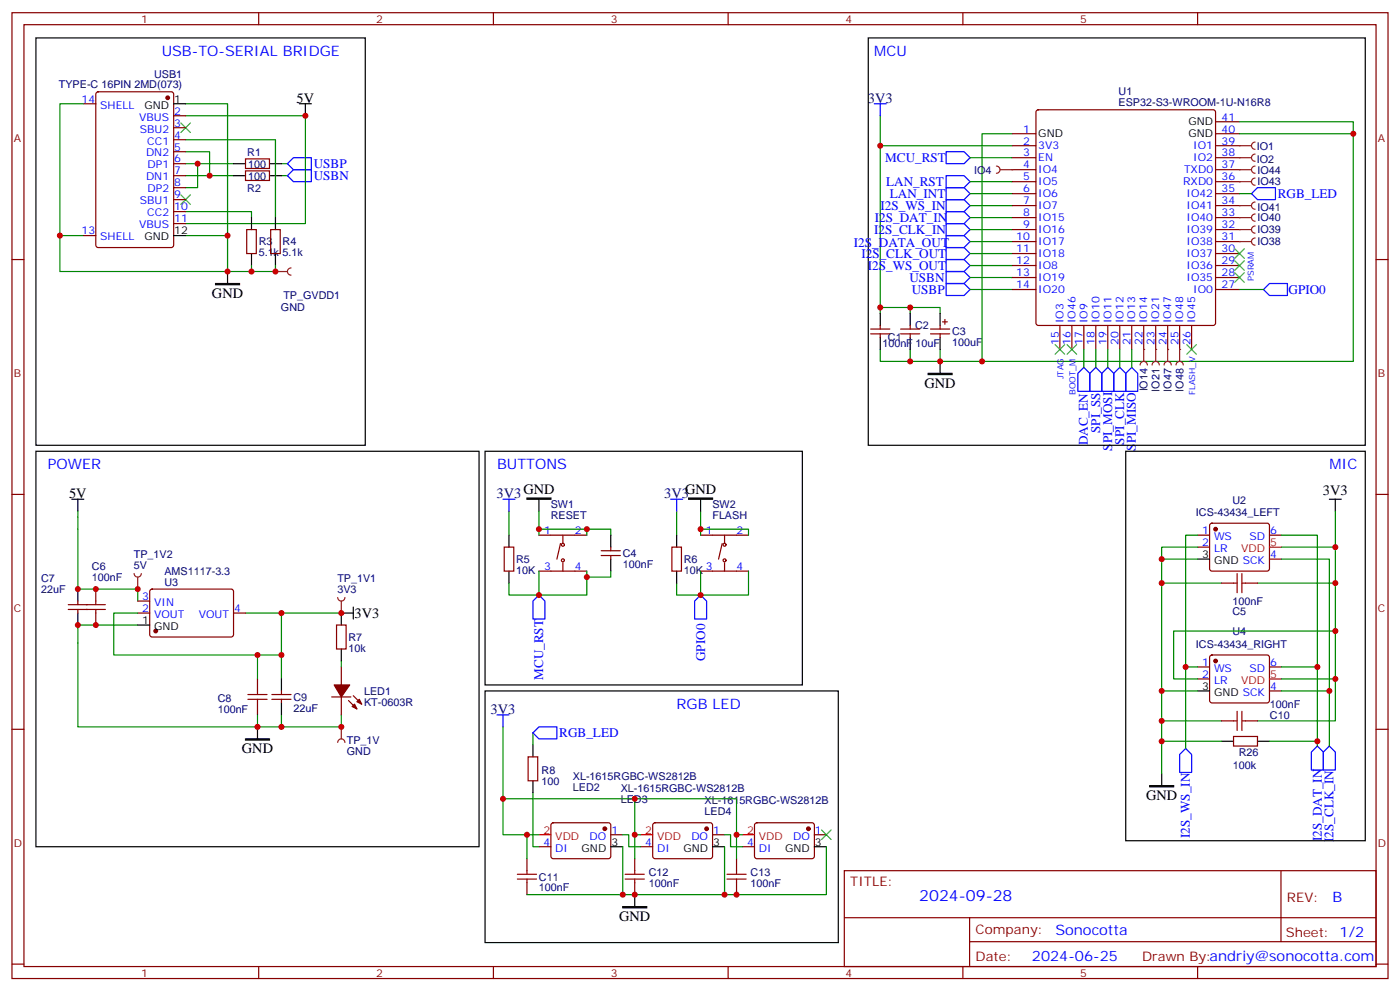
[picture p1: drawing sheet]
<svg xmlns="http://www.w3.org/2000/svg" width="412mm" height="292mm" viewBox="0 0 412 292" stroke-linecap="round" stroke-linejoin="round" font-family="sans-serif">
<g fill="none" stroke="#870000" stroke-width=".35">
<path d="M3.5 3.7h405.4v284.4h-405.4zM7.1 7.3h398.2v277.3h-398.2zM76.2 3.7v3.6M145.3 3.7v3.6M214.5 3.7v3.6M283.6 3.7v3.6M352.8 3.7v3.6M3.5 76.4h3.6M405.3 76.4h3.6M256.5 96.9h5.6M256.5 98.3h5.6M259.3 95.8v1.1"/>
<path d="M259.3 98.3v1M265.3 96.9h5.6M265.3 98.3h5.6M268.1 95.8v1.1M268.1 98.3v1M274.1 96.9h5.7M274.1 98.3h5.7M276.9 95.8v1.1M276.9 98.3v1M277.6 94.8h1.4M278.3 94.1v1.4M3.5 145.6h3.6"/>
<path d="M405.3 145.6h3.6M3.5 214.7h3.6M405.3 214.7h3.6M248.7 256.3h156.6v28.3h-156.6zM377.3 256.4v20.8M248.7 270.2h156.5M285.6 277.2h119.6M285.6 270.2v14.1M3.5 283.8h3.6M76.2 284.6v3.5M145.3 284.6v3.5M214.5 284.6v3.5"/>
<path d="M283.6 284.6v3.5M352.8 284.6v3.5M405.3 283.8h3.6"/>
</g>
<path d="M259.3 34.1v58.2M259.3 90.5h8.8v1.8M268.1 90.5h8.8v1.8M259.3 102.9v3.5h8.8M268.1 102.9v3.5h8.8v-3.5M22.9 152.3v21.1M72.3 180.5h28.2M82.9 180.5v19.4M100.5 194.6v1.8M100.5 210.5v3.5h-17.6" fill="none" stroke="#008700" stroke-width=".35"/>
<path d="M273.4 109.9h7.1v.4h-7.1z" fill="#000" stroke="#000" stroke-width=".35"/>
<path d="M259.3 92.3v3.5M259.3 99.3v3.6M268.1 92.3v3.5M268.1 99.3v3.6M276.9 92.3v3.5M276.9 99.3v3.6M276.9 106.4v3.5" fill="none" stroke="#000" stroke-width=".35"/>
<path d="M257.5 30.6h3.6M259.3 30.6v3.5" fill="none" stroke="#00f" stroke-width=".35"/>
<path d="M99.5 218.6a1.06 1.06 0 0 1 1-1.1 1.06 1.06 0 0 1 1.1 1.1M100.5 214v3.5" fill="none" stroke="#8c2424" stroke-width=".35"/>
<circle cx="100.5" cy="214" r=".18" fill="#8c2424"/>
<g fill="#870000" stroke="#870000" stroke-width=".35">
<path d="M103.7 208l.7-.7 .7 1.4z"/>
<path d="M105.8 205.9l.7 1.4-1.4-.7z"/>
<path d="M98.4 201.6h4.6l-2.5 3.6z"/>
</g>
<g fill="none" stroke="#870000" stroke-width=".35">
<path d="M20.1 179.4h5.7M20.1 178h5.7M22.9 177v1M22.9 179.4v1.1M99.1 184h2.9v7.1h-2.9zM100.5 196.4v5.2M80.1 205.9h5.6M80.1 204.5h5.6M82.9 203.4v1.1M82.9 205.9v1M97.7 205.2h5.7M100.5 205.2v5.3"/>
<path d="M102.7 206.2l2.4 2.5M104.1 204.8l2.4 2.5"/>
</g>
<path d="M10.6 132.9h130.5v116.4h-130.5zM22.9 173.4v3.6M104.1 178.7v3.5M22.9 180.5v3.5M82.9 199.9v3.5M100.5 191.1v3.5M104.1 180.5h-3.6v3.5M75.8 214v3.5M82.9 206.9v3.6" fill="none" stroke="#000" stroke-width=".35"/>
<path d="M22.9 150.5v1.8M22.9 173.4h17.7v3.6M40.6 184h-17.7v30h60v-3.5" fill="none" stroke="#008700" stroke-width=".35"/>
<path d="M72.3 217.5h7.1v.4h-7.1z" fill="#000" stroke="#000" stroke-width=".35"/>
<path d="M99.5 175.9a1.06 1.06 0 0 0 1 1.1 1.06 1.06 0 0 0 1.1-1.1M100.5 177v3.5" fill="none" stroke="#8c2424" stroke-width=".35"/>
<circle cx="100.5" cy="180.5" r=".18" fill="#8c2424"/>
<g fill="none" stroke="#870000" stroke-width=".35">
<path d="M298.1 39.4h7.1M305.4 32.5l.5-.2h51.5l.5 .2 .2 .5v62.1l-.3 .5-.4 .2h-51.5l-.5-.2-.2-.5v-62.1zM358.1 35.8h7M358.1 39.4h7M298.1 57h7.1M298.1 53.5h7.1M298.1 50h7.1M298.1 46.4h7.1M298.1 42.9h7.1M358.1 57h7M358.1 53.5h7M358.1 50h7"/>
<path d="M358.1 46.4h7M358.1 42.9h7M298.1 78.2h7.1M298.1 74.6h7.1M298.1 71.1h7.1M298.1 67.6h7.1M298.1 64.1h7.1M298.1 60.5h7.1M358.1 78.2h7M358.1 74.6h7M358.1 71.1h7M358.1 67.6h7"/>
<path d="M358.1 64.1h7M358.1 60.5h7M298.1 85.2h7.1M298.1 81.7h7.1M312.2 95.8v7.1M315.7 95.8v7.1M319.3 95.8v7.1M322.8 95.8v7.1M326.3 95.8v7.1M329.8 95.8v7.1M333.4 95.8v7.1M336.9 95.8v7.1"/>
<path d="M340.4 95.8v7.1M344 95.8v7.1M347.5 95.8v7.1M351 95.8v7.1M358.1 85.2h7M358.1 81.7h7"/>
</g>
<path d="M278.7 44.7h5.3l1.8 1.7-1.8 1.8h-5.3zM278.7 55.2h5.3l1.8 1.8-1.8 1.8h-5.3zM278.7 51.7h5.3l1.8 1.8-1.8 1.7h-5.3zM368.7 57l1.7-1.8h5.3v3.6h-5.3zM278.7 79.9h5.3l1.8 1.8-1.8 1.8h-5.3zM278.7 83.5h5.3l1.8 1.7-1.8 1.8h-5.3zM372.2 85.2l1.7-1.7h5.3v3.5h-5.3zM322.8 108.2l1.8 1.7v5.3h-3.6v-5.3zM326.3 108.2l1.8 1.7v5.3h-3.5v-5.3zM329.8 108.2l1.8 1.7v5.3h-3.5v-5.3zM333.4 108.2l1.7 1.7v5.3h-3.5v-5.3z" fill="none" stroke="#00f" stroke-width=".35"/>
<path d="M255.8 11.1h146.4v120h-146.4z" fill="none" stroke="#000" stroke-width=".35"/>
<g fill="none" stroke="#008700" stroke-width=".35">
<path d="M298.1 39.4h-8.8v67h-12.4M365.1 35.8h33.5v70.6h-109.3M365.1 39.4h33.5M259.3 42.9h38.8M285.8 46.4h12.3M285.8 57h12.3M285.8 53.5h12.3M285.8 85.2h12.3M285.8 81.7h12.3M365.1 85.2h7.1M322.8 102.9v5.3M326.3 102.9v5.3"/>
<path d="M329.8 102.9v5.3M333.4 102.9v5.3"/>
</g>
<path d="M365.1 42.9h3.6M369.7 41.8a1.06 1.06 0 0 0-1 1.1 1.06 1.06 0 0 0 1 1.1" fill="none" stroke="#8c2424" stroke-width=".35"/>
<circle cx="365.1" cy="42.9" r=".18" fill="#8c2424"/>
<path d="M365.1 46.4h3.6M369.7 45.4a1.06 1.06 0 0 0-1 1 1.06 1.06 0 0 0 1 1.1" fill="none" stroke="#8c2424" stroke-width=".35"/>
<circle cx="365.1" cy="46.4" r=".18" fill="#8c2424"/>
<path d="M293.5 48.9a1.06 1.06 0 0 1 1.1 1.1 1.06 1.06 0 0 1-1.1 1M294.6 50h3.5" fill="none" stroke="#8c2424" stroke-width=".35"/>
<circle cx="298.1" cy="50" r=".18" fill="#8c2424"/>
<path d="M342.9 107.5a1.06 1.06 0 0 1 1.1-1.1 1.06 1.06 0 0 1 1 1.1M344 102.9v3.5" fill="none" stroke="#8c2424" stroke-width=".35"/>
<circle cx="344" cy="102.9" r=".18" fill="#8c2424"/>
<path d="M346.4 107.5a1.06 1.06 0 0 1 1.1-1.1 1.06 1.06 0 0 1 1 1.1M347.5 102.9v3.5" fill="none" stroke="#8c2424" stroke-width=".35"/>
<circle cx="347.5" cy="102.9" r=".18" fill="#8c2424"/>
<path d="M365.1 71.1h3.6M369.7 70.1a1.06 1.06 0 0 0-1 1 1.06 1.06 0 0 0 1 1.1" fill="none" stroke="#8c2424" stroke-width=".35"/>
<circle cx="365.1" cy="71.1" r=".18" fill="#8c2424"/>
<path d="M365.1 50h3.6M369.7 48.9a1.06 1.06 0 0 0-1 1.1 1.06 1.06 0 0 0 1 1" fill="none" stroke="#8c2424" stroke-width=".35"/>
<circle cx="365.1" cy="50" r=".18" fill="#8c2424"/>
<path d="M365.1 53.5h3.6M369.7 52.4a1.06 1.06 0 0 0-1 1.1 1.06 1.06 0 0 0 1 1" fill="none" stroke="#8c2424" stroke-width=".35"/>
<circle cx="365.1" cy="53.5" r=".18" fill="#8c2424"/>
<path d="M365.1 67.6h3.6M369.7 66.5a1.06 1.06 0 0 0-1 1.1 1.06 1.06 0 0 0 1 1.1" fill="none" stroke="#8c2424" stroke-width=".35"/>
<circle cx="365.1" cy="67.6" r=".18" fill="#8c2424"/>
<path d="M365.1 64.1h3.6M369.7 63a1.06 1.06 0 0 0-1 1.1 1.06 1.06 0 0 0 1 1" fill="none" stroke="#8c2424" stroke-width=".35"/>
<circle cx="365.1" cy="64.1" r=".18" fill="#8c2424"/>
<path d="M369.7 59.5a1.06 1.06 0 0 0-1 1 1.06 1.06 0 0 0 1 1.1M365.1 60.5h3.6" fill="none" stroke="#8c2424" stroke-width=".35"/>
<circle cx="365.1" cy="60.5" r=".18" fill="#8c2424"/>
<path d="M54.7 44.7h7v7h7.1M68.8 48.2h-10.6v7h-3.5M82.9 51.7h1.8M82.9 48.2h1.8" fill="none" stroke="#008700" stroke-width=".35"/>
<path d="M68.8 51.7h3.5M68.8 48.2h3.5M79.4 51.7h3.5M79.4 48.2h3.5" fill="none" stroke="#000" stroke-width=".35"/>
<path d="M72.3 50.3h7.1v2.8h-7.1zM72.3 46.8h7.1v2.8h-7.1z" fill="none" stroke="#870000" stroke-width=".35"/>
<path d="M81.1 79.9h3.6M85.7 78.9a1.06 1.06 0 0 0-1 1 1.06 1.06 0 0 0 1 1.1" fill="none" stroke="#8c2424" stroke-width=".35"/>
<circle cx="81.1" cy="79.9" r=".18" fill="#8c2424"/>
<g fill="none" stroke="#008700" stroke-width=".35">
<path d="M24.7 30.6h-7.1v38.8h7.1M54.7 34.1h35.3v31.7h-35.3M54.7 30.6h12.3v38.8M54.7 41.1h26.4v23M54.7 51.7h7M54.7 48.2h3.5M17.6 69.4v10.5h49.4v-10.5h-12.3M54.7 62.3h19.4v1.8M74.1 78.2v1.7h-7.1M81.1 78.2v1.7h-7M149.9 150.5v7.1M158.7 155.8h14.2v1.8"/>
<path d="M158.7 150.5v7.1M172.9 155.8h7v1.8M199.3 150.5v7.1M206.4 155.8h14.1v1.8M206.4 150.5v7.1M352.8 157.6h-3.6v38.8M377.5 157.6h10.6v38.8M393.3 150.5v10.6h-15.8M149.9 171.7v3.5h8.8M158.7 168.1v7.1h14.2v-7.1M179.9 168.1v1.8h-7M199.3 171.7v3.5h7.1"/>
<path d="M206.4 168.1v7.1h14.1v-7.1M342.2 171.7h17.6M352.8 164.6h-10.6v38.8M352.8 161.1h-10.6v3.5M370.4 171.7h22.9M377.5 164.6h14.1v38.8M393.3 161.1v38.8h-15.8M40.6 180.5h-7.1v12.3h49.4M75.8 192.8v7.1M352.8 196.4h-3.6v23.9M377.5 196.4h10.6v23.2M393.3 199.9v12.3h-22.9"/>
<path d="M393.3 185.8h-47.6v14.1h7.1M75.8 210.5v3.5M148.2 214v31.7h10.5M157 215.8v3.5M342.2 212.2h17.6M352.8 203.4h-10.6v24.4M377.5 203.4h14.1v16.2M148.2 235.2h38.8v10.5M157 233.4v15.9h1.7M187 235.2h30v10.5M155.2 245.7v7.1M183.4 245.7h1.8v3.6h3.5"/>
<path d="M183.4 249.3v14.1M188.7 245.7h-1.7v7.1M213.4 245.7h1.8v3.6h3.5M213.4 249.3v14.1M218.7 245.7h-1.7v7.1M243.4 249.3v14.1h-88.2"/>
</g>
<g fill="none" stroke="#00f" stroke-width=".35">
<path d="M84.7 51.7l1.7-1.7h5.3v3.5h-5.3zM84.7 48.2l1.7-1.8h5.3v3.6h-5.3zM148.2 147h3.5M149.9 147v3.5M197.6 147h3.5M199.3 147v3.5M158.7 175.2l1.8 1.8v5.2h-3.5v-5.2zM206.4 175.2l1.7 1.8v5.2h-3.5v-5.2zM146.4 210.5h3.5M148.2 210.5v3.5M158.7 214h5.3v3.5h-5.3l-1.7-1.7zM388.1 219.6l1.7 1.8v5.3h-3.5v-5.3z"/>
<path d="M391.6 219.6l1.7 1.8v5.3h-3.5v-5.3zM349.2 220.3l1.8 1.8v5.3h-3.5v-5.3z"/>
</g>
<g fill="none" stroke="#000" stroke-width=".35">
<path d="M10.6 11.1h97v120h-97zM51.2 30.6h3.5M88.2 30.6h3.5M90 30.6v3.5M51.2 69.4h3.5M67 79.9v3.6M74.1 64.1v3.5M74.1 74.6v3.6M81.1 64.1v3.5M81.1 74.6v3.6M142.9 132.9h93.5v68.7h-93.5zM331.6 132.9h70.6v114.6h-70.6z"/>
<path d="M21.2 147h3.5M22.9 147v3.5M149.9 157.6v3.5M158.7 147v3.5M179.9 157.6v3.5M199.3 157.6v3.5M206.4 147v3.5M391.6 147h3.5M393.3 147v3.5M149.9 168.1v3.6M179.9 164.6v3.5M199.3 168.1v3.6"/>
<path d="M352.8 164.6h3.5M40.6 184h3.5M142.9 203.4h104v74.1h-104zM157 219.3v3.5M352.8 203.4h3.5M157 229.9v3.5M342.2 227.8v3.5M179.9 249.3h3.5M209.9 249.3h3.5M239.9 249.3h3.5M187 263.4v3.5"/>
</g>
<g fill="none" stroke="#870000" stroke-width=".35">
<path d="M24.7 30.6h3.5M28.5 27.2l.4-.2h21.5l.7 .5 .1 44.7-.5 .6-21.8 .1-.6-.5-.1-44.7zM51.2 34.1h3.5M51.2 37.6h3.5M51.2 41.1h3.5M51.2 44.7h3.5M51.2 48.2h3.5M51.2 51.7h3.5M51.2 55.2h3.5M51.2 58.8h3.5M24.7 69.4h3.5M51.2 62.3h3.5"/>
<path d="M51.2 65.8h3.5M72.7 67.6h2.8v7h-2.8zM79.7 67.6h2.8v7h-2.8zM158.7 157.6h14.2M165.8 157.6v2.4M206.4 157.6h14.1M213.4 157.6v2.4M352.8 157.6h3.5M356.5 154.2l.5-.2h16.2l.5 .2 .2 .5v12.7l-.2 .5-.5 .2h-16.2l-.5-.2-.2-.5v-12.7zM373.9 157.6h3.6M28.2 173.4v3.6M40.6 177h3.5"/>
<path d="M44.3 173.6l.5-.2 23.6 .1 .4 .6-.1 13-.6 .4h-23.6l-.4-.7v-12.7zM148.5 161.1h2.8v7h-2.8zM158.7 168.1h14.2M165.1 160l-1.1 4.6M165.8 165.7v2.4M177.1 163.5h5.6M177.1 162.1h5.6M179.9 161.1v1M179.9 163.5v1.1M197.9 161.1h2.8v7h-2.8zM206.4 168.1h14.1M212.7 160l-1 4.6"/>
<path d="M213.4 165.7v2.4M352.8 161.1h3.5M359.8 171.7h3.6M366.9 171.7h3.5M373.9 164.6h3.6M28.2 180.5v3.5M40.6 180.5h3.5M68.8 180.5h3.5M75.8 199.9v3.5M352.8 196.4h3.5M352.8 199.9h3.5M356.5 193l.5-.2h16.2l.5 .2 .2 .5v12.7l-.2 .5-.5 .2h-16.2l-.5-.2-.2-.5v-12.7z"/>
<path d="M373.9 196.4h3.6M75.8 206.9v3.6M359.8 212.2h3.6M366.9 212.2h3.5M373.9 203.4h3.6M155.6 222.8h2.8v7.1h-2.8zM155.2 252.8v3.5M155.2 259.9v3.5M158.7 249.3h3.6M162.5 242.4l.5-.2 16.5 .1 .4 .6v9.5l-.7 .4-16.5-.1-.4-.6v-9.2zM179.9 245.7h3.5M187 252.8v3.5"/>
<path d="M187 259.9v3.5M188.7 249.3h3.6M192.5 242.4l.5-.2 16.5 .1 .4 .6-.1 9.5-.6 .4-16.5-.1-.4-.6v-9.2zM209.9 245.7h3.5M217 252.8v3.5M217 259.9v3.5M218.7 249.3h3.5M222.5 242.4l.5-.2 16.5 .1 .4 .6-.1 9.5-.6 .4-16.5-.1-.5-.6v-9.2zM239.9 245.7h3.5"/>
<circle cx="165.8" cy="160.4" r=".44"/>
<circle cx="165.8" cy="165" r=".44"/>
<circle cx="213.4" cy="160.4" r=".44"/>
<circle cx="213.4" cy="165" r=".44"/>
</g>
<path d="M63.5 83.5h7.1v.3h-7.1zM155.2 146.6h7.1v.4h-7.1zM202.8 146.6h7.1v.4h-7.1zM338.7 231.3h7v.3h-7zM183.4 266.9h7.1v.4h-7.1z" fill="#000" stroke="#000" stroke-width=".35"/>
<path d="M53.3 36.2l2.8 2.8M56.1 36.2l-2.8 2.8M53.3 57.4l2.8 2.8M56.1 57.4l-2.8 2.8M242 244.3l2.8 2.9M244.8 244.3l-2.8 2.9" fill="none" stroke="#3c3" stroke-width=".35"/>
<g fill="#870000" stroke="#870000" stroke-width=".35">
<circle cx="49.4" cy="28.8" r=".53"/>
<circle cx="358.1" cy="155.8" r=".53"/>
<circle cx="358.1" cy="194.6" r=".53"/>
<circle cx="178.2" cy="244" r=".53"/>
<circle cx="238.1" cy="244" r=".53"/>
<circle cx="45.9" cy="185.8" r=".53"/>
<circle cx="208.1" cy="244" r=".53"/>
</g>
<path d="M373.9 161.1h3.6M373.9 199.9h3.6M158.7 245.7h3.6M188.7 245.7h3.6M218.7 245.7h3.5" fill="none" stroke="#f00" stroke-width=".35"/>
<g fill="none" stroke="#a10000" stroke-width=".35">
<path d="M25.4 179.4h5.6M25.4 178h5.6M28.2 177v1M28.2 179.4v1.1M363.4 171.7h1M364.4 168.8v5.7M365.8 168.8v5.7M365.8 171.7h1.1M73 205.9h5.7M73 204.5h5.7M75.8 203.4v1.1M75.8 205.9v1"/>
<path d="M363.4 212.2h1M364.4 209.4v5.7M365.8 209.4v5.7M365.8 212.2h1.1M152.4 258.8h5.6M152.4 257.4h5.6M155.2 256.3v1.1M155.2 258.8v1.1M184.1 258.8h5.7M184.1 257.4h5.7M187 256.3v1.1M187 258.8v1.1"/>
<path d="M214.1 258.8h5.7M214.1 257.4h5.7M217 256.3v1.1M217 258.8v1.1"/>
</g>
<path d="M39.5 168.8a1.06 1.06 0 0 0 1.1 1.1 1.06 1.06 0 0 0 1-1.1M40.6 169.9v3.5" fill="none" stroke="#8c2424" stroke-width=".35"/>
<circle cx="40.6" cy="173.4" r=".18" fill="#8c2424"/>
<path d="M365.1 57h3.6M285.8 67.6h12.3M285.8 60.5h12.3M285.8 64.1h12.3M285.8 71.1h12.3M285.8 74.6h12.3M285.8 78.2h12.3M319.3 102.9v5.3" fill="none" stroke="#008700" stroke-width=".35"/>
<path d="M363.7 73.2l2.8 2.9M363.7 76.8l2.8 2.8M366.5 73.2l-2.8 2.9M366.5 76.8l-2.8 2.8M363.7 80.3l2.8 2.8M366.5 80.3l-2.8 2.8M310.8 101.5l2.8 2.8M313.6 101.5l-2.8 2.8M314.3 101.5l2.8 2.8M317.1 101.5l-2.8 2.8M349.6 101.5l2.8 2.8M352.4 101.5l-2.8 2.8" fill="none" stroke="#3c3" stroke-width=".35"/>
<path d="M278.7 58.8h5.3l1.8 1.7-1.8 1.8h-5.3zM278.7 62.3h5.3l1.8 1.8-1.8 1.7h-5.3zM278.7 65.8h5.3l1.8 1.8-1.8 1.8h-5.3zM278.7 69.4h5.3l1.8 1.7-1.8 1.8h-5.3zM278.7 72.9h5.3l1.8 1.7-1.8 1.8h-5.3zM278.7 76.4h5.3l1.8 1.8-1.8 1.7h-5.3zM319.3 108.2l1.7 1.7v5.3h-3.5v-5.3z" fill="none" stroke="#00f" stroke-width=".35"/>
<path d="M335.8 107.5a1.06 1.06 0 0 1 1.1-1.1 1.06 1.06 0 0 1 1.1 1.1M336.9 102.9v3.5" fill="none" stroke="#8c2424" stroke-width=".35"/>
<circle cx="336.9" cy="102.9" r=".18" fill="#8c2424"/>
<path d="M339.4 107.5a1.06 1.06 0 0 1 1-1.1 1.06 1.06 0 0 1 1.1 1.1M340.4 102.9v3.5" fill="none" stroke="#8c2424" stroke-width=".35"/>
<circle cx="340.4" cy="102.9" r=".18" fill="#8c2424"/>
<path d="M359.8 218.2h3.6M370.4 218.2h3.5" fill="none" stroke="#000" stroke-width=".35"/>
<path d="M363.4 216.8h7v2.8h-7z" fill="none" stroke="#870000" stroke-width=".35"/>
<path d="M342.2 218.2h17.6M373.9 218.2h14.2" fill="none" stroke="#008700" stroke-width=".35"/>
<g fill="#c00">
<circle cx="259.3" cy="90.5" r=".88"/>
<circle cx="268.1" cy="90.5" r=".88"/>
<circle cx="82.9" cy="214" r=".88"/>
<circle cx="22.9" cy="184" r=".88"/>
<circle cx="22.9" cy="173.4" r=".88"/>
<circle cx="259.3" cy="42.9" r=".88"/>
<circle cx="276.9" cy="106.4" r=".88"/>
<circle cx="268.1" cy="106.4" r=".88"/>
<circle cx="289.3" cy="106.4" r=".88"/>
<circle cx="398.6" cy="39.4" r=".88"/>
<circle cx="81.1" cy="79.9" r=".88"/>
<circle cx="172.9" cy="169.9" r=".88"/>
<circle cx="172.9" cy="155.8" r=".88"/>
<circle cx="158.8" cy="155.8" r=".88"/>
<circle cx="206.4" cy="155.8" r=".88"/>
<circle cx="158.8" cy="175.2" r=".88"/>
<circle cx="206.4" cy="175.2" r=".88"/>
<circle cx="61.7" cy="51.7" r=".88"/>
<circle cx="58.2" cy="48.2" r=".88"/>
<circle cx="90" cy="34.1" r=".88"/>
<circle cx="67" cy="69.4" r=".88"/>
<circle cx="67" cy="79.9" r=".88"/>
<circle cx="17.6" cy="69.4" r=".88"/>
<circle cx="74.1" cy="79.9" r=".88"/>
<circle cx="100.5" cy="214" r=".88"/>
<circle cx="100.5" cy="180.5" r=".88"/>
<circle cx="342.2" cy="203.4" r=".88"/>
<circle cx="342.2" cy="171.7" r=".88"/>
<circle cx="342.2" cy="212.2" r=".88"/>
<circle cx="393.3" cy="161.1" r=".88"/>
<circle cx="393.3" cy="171.7" r=".88"/>
<circle cx="393.3" cy="199.9" r=".88"/>
<circle cx="391.6" cy="203.4" r=".88"/>
<circle cx="388.1" cy="196.4" r=".88"/>
<circle cx="349.3" cy="196.4" r=".88"/>
<circle cx="342.2" cy="164.6" r=".88"/>
<circle cx="393.3" cy="185.8" r=".88"/>
<circle cx="155.2" cy="245.7" r=".88"/>
<circle cx="82.9" cy="180.5" r=".88"/>
<circle cx="82.9" cy="192.8" r=".88"/>
<circle cx="28.2" cy="184" r=".88"/>
<circle cx="28.2" cy="173.4" r=".88"/>
<circle cx="75.8" cy="192.8" r=".88"/>
<circle cx="75.8" cy="214" r=".88"/>
<circle cx="213.4" cy="263.4" r=".88"/>
<circle cx="183.4" cy="263.4" r=".88"/>
<circle cx="187" cy="263.4" r=".88"/>
<circle cx="217" cy="263.4" r=".88"/>
<circle cx="148.2" cy="235.2" r=".88"/>
<circle cx="187" cy="245.7" r=".88"/>
<circle cx="217" cy="245.7" r=".88"/>
<circle cx="187" cy="235.2" r=".88"/>
<circle cx="40.6" cy="173.4" r=".88"/>
<circle cx="342.2" cy="218.2" r=".88"/>
<circle cx="388.1" cy="218.2" r=".88"/>
</g>
<text font-size="4.6" fill="#00f" x="270.8" y="265.4">2024-09-28</text>
<g font-size="4.2" fill="#00f">
<text x="47.6" y="16.4">USB-TO-SERIAL BRIDGE</text>
<text x="257.5" y="16.4">MCU</text>
<text x="14.1" y="138.1">POWER</text>
<text x="146.4" y="138.1">BUTTONS</text>
<text x="391.6" y="138.1">MIC</text>
<text x="199.3" y="208.7">RGB LED</text>
<text x="392.5" y="265.6">B</text>
<text x="310.9" y="275.2">Sonocotta</text>
<text x="304" y="283">2024-06-25</text>
</g>
<g font-size="4.2">
<text x="87.4" y="30.2">5V</text>
<text x="62.4" y="87.8">GND</text>
<text x="272.3" y="114.2">GND</text>
<text x="20.3" y="146.7">5V</text>
<text x="154.2" y="145.5">GND</text>
<text x="201.8" y="145.5">GND</text>
<text x="389.7" y="145.8">3V3</text>
<text x="104.4" y="181.9">3V3</text>
<text x="71.3" y="221.8">GND</text>
<text x="337.6" y="235.6">GND</text>
<text x="182.4" y="271.3">GND</text>
</g>
<g font-size="4.2" fill="#000080">
<text x="255.7" y="30.3">3V3</text>
<text x="146.3" y="146.7">3V3</text>
<text x="195.7" y="146.7">3V3</text>
<text x="144.5" y="210.1">3V3</text>
</g>
<g font-size="3.9" fill="#00f">
<text x="260.8" y="47.7">MCU_RST</text>
<text x="92.4" y="52.9">USBN</text>
<text x="92.4" y="49.3">USBP</text>
<text x="261" y="54.7">LAN_RST</text>
<text x="262.1" y="58.3">LAN_INT</text>
<text x="376.4" y="58.2">RGB_LED</text>
<text x="257.7" y="65.3">I2S_DAT_IN</text>
<text x="259.4" y="61.8">I2S_WS_IN</text>
<text x="257.5" y="68.8">I2S_CLK_IN</text>
<text x="251.5" y="72.7">I2S_DATA_OUT</text>
<text x="253.8" y="75.9">I2S_CLK_OUT</text>
<text x="255.6" y="79.4">I2S_WS_OUT</text>
<text x="267.9" y="83.1">USBN</text>
<text x="268.6" y="86.6">USBP</text>
<text x="379.6" y="86.5">GPIO0</text>
<text x="320.4" y="131.1" transform="rotate(-90 320.4 131.1)">DAC_EN</text>
<text x="324.1" y="127.4" transform="rotate(-90 324.1 127.4)">SPI_SS</text>
<text x="331.1" y="130.9" transform="rotate(-90 331.1 130.9)">SPI_CLK</text>
<text x="327.6" y="132.6" transform="rotate(-90 327.6 132.6)">SPI_MOSI</text>
<text x="334.6" y="132.6" transform="rotate(-90 334.6 132.6)">SPI_MISO</text>
<text x="207.7" y="194.6" transform="rotate(-90 207.7 194.6)">GPIO0</text>
<text x="160" y="200.2" transform="rotate(-90 160 200.2)">MCU_RST</text>
<text x="164.7" y="217">RGB_LED</text>
<text x="350.5" y="246.7" transform="rotate(-90 350.5 246.7)">I2S_WS_IN</text>
<text x="389.3" y="247.7" transform="rotate(-90 389.3 247.7)">I2S_DAT_IN</text>
<text x="392.8" y="247.9" transform="rotate(-90 392.8 247.9)">I2S_CLK_IN</text>
</g>
<g font-size="3.9" fill="#800">
<text x="250.5" y="260.9">TITLE:</text>
<text x="379.1" y="265.6">REV:</text>
<text x="287.4" y="275.1">Company:</text>
<text x="378.7" y="275.7">Sheet: 1/2</text>
<text x="287.4" y="282.8">Date:</text>
<text x="336.4" y="282.9">Drawn By:andriy@sonocotta.com</text>
</g>
<g font-size="3.2" fill="#800">
<text x="41.6" y="6.7">1</text>
<text x="110.8" y="6.7">2</text>
<text x="179.9" y="6.7">3</text>
<text x="249.1" y="6.7">4</text>
<text x="318.2" y="6.7">5</text>
<text x="4.1" y="41.8">A</text>
<text x="405.9" y="41.8">A</text>
<text x="4.1" y="111">B</text>
<text x="405.9" y="111">B</text>
<text x="4.1" y="180.1">C</text>
<text x="405.9" y="180.1">C</text>
<text x="4.1" y="249.3">D</text>
<text x="405.9" y="249.3">D</text>
<text x="41.6" y="287.5">1</text>
<text x="110.8" y="287.5">2</text>
<text x="179.9" y="287.5">3</text>
<text x="249.1" y="287.5">4</text>
<text x="318.2" y="287.5">5</text>
</g>
<g font-size="3.2" fill="#000080">
<text x="45.4" y="22.9">USB1</text>
<text x="17.3" y="26">TYPE-C 16PIN 2MD(073)</text>
<text x="329.5" y="27.9">U1</text>
<text x="329.5" y="31.1">ESP32-S3-WROOM-1U-N16R8</text>
<text x="72.8" y="45.8">R1</text>
<text x="370.2" y="44">IO1</text>
<text x="370.2" y="47.9">IO2</text>
<text x="73.1" y="52.8">100</text>
<text x="73.1" y="49.3">100</text>
<text x="287" y="51.1">IO4</text>
<text x="370.4" y="51.1">IO44</text>
<text x="72.8" y="56.4">R2</text>
<text x="370.4" y="54.6">IO43</text>
<text x="370.4" y="65.2">IO40</text>
<text x="370.4" y="62">IO41</text>
<text x="370.4" y="68.7">IO39</text>
<text x="76.2" y="75.5">5.1k 5.1k</text>
<text x="76.2" y="72.3">R3</text>
<text x="83.3" y="72.3">R4</text>
<text x="370.4" y="72.2">IO38</text>
<text x="83.5" y="88.1">TP_GVDD1</text>
<text x="82.8" y="91.6">GND</text>
<text x="261.6" y="100.5">C1</text>
<text x="269.5" y="97">C2</text>
<text x="280.5" y="101.9">100uF</text>
<text x="280.5" y="98.7">C3</text>
<text x="259.9" y="102.2">100nF</text>
<text x="269.6" y="102.3">10uF</text>
<text x="338" y="115.3" transform="rotate(-90 338 115.3)">IO14</text>
<text x="341.6" y="115.3" transform="rotate(-90 341.6 115.3)">IO21</text>
<text x="345.1" y="115.3" transform="rotate(-90 345.1 115.3)">IO47</text>
<text x="348.6" y="115.3" transform="rotate(-90 348.6 115.3)">IO48</text>
<text x="162.2" y="149.5">SW1</text>
<text x="209.9" y="149.5">SW2</text>
<text x="363" y="148.2">U2</text>
<text x="162.2" y="152.9">RESET</text>
<text x="209.9" y="152.9">FLASH</text>
<text x="352.3" y="151.8">ICS-43434_LEFT</text>
<text x="27.1" y="167.9">C6</text>
<text x="39.4" y="167.5">5V</text>
<text x="39.4" y="164.3">TP_1V2</text>
<text x="152" y="165.8">R5</text>
<text x="183.4" y="167.2">100nF</text>
<text x="183.4" y="164">C4</text>
<text x="201.4" y="165.8">R6</text>
<text x="12.1" y="171.4">C7</text>
<text x="27.1" y="171">100nF</text>
<text x="48.4" y="169.3">AMS1117-3.3</text>
<text x="48.4" y="172.4">U3</text>
<text x="99.4" y="171.3">TP_1V1</text>
<text x="152" y="168.9">10K</text>
<text x="201.4" y="168.9">10K</text>
<text x="12.1" y="174.6">22uF</text>
<text x="99.4" y="174.5">3V3</text>
<text x="363" y="178">100nF</text>
<text x="363" y="181.2">C5</text>
<text x="102.7" y="192">10k</text>
<text x="102.7" y="188.7">R7</text>
<text x="352.3" y="190.6">ICS-43434_RIGHT</text>
<text x="363" y="187">U4</text>
<text x="64.1" y="209.8">100nF</text>
<text x="64.1" y="206.7">C8</text>
<text x="86.4" y="209.5">22uF</text>
<text x="86.4" y="206.3">C9</text>
<text x="107.2" y="207.8">KT-0603R</text>
<text x="107.2" y="204.6">LED1</text>
<text x="374.1" y="208.4">100nF</text>
<text x="374.1" y="211.6">C10</text>
<text x="102.2" y="219">TP_1V</text>
<text x="102.2" y="222.2">GND</text>
<text x="159.5" y="227.8">R8</text>
<text x="363.1" y="226.4">100k</text>
<text x="364.9" y="222.5">R26</text>
<text x="159.5" y="231.1">100</text>
<text x="168.7" y="229.6">XL-1615RGBC-WS2812B</text>
<text x="168.7" y="232.8">LED2</text>
<text x="182.9" y="233.1">XL-1615RGBC-WS2812B</text>
<text x="182.9" y="236.3">LED3</text>
<text x="207.5" y="236.6">XL-1615RGBC-WS2812B</text>
<text x="207.5" y="239.8">LED4</text>
<text x="191.1" y="257.8">C12</text>
<text x="221.1" y="257.8">C13</text>
<text x="158.7" y="262.4">100nF</text>
<text x="158.7" y="259.2">C11</text>
<text x="191.1" y="261">100nF</text>
<text x="221.1" y="261">100nF</text>
</g>
<g font-size="3.2" fill="#00f">
<text x="24" y="30.2">14</text>
<text x="29.5" y="32">SHELL</text>
<text x="41" y="35.5">VBUS</text>
<text x="51.3" y="33.7">2</text>
<text x="359.8" y="35.5">41</text>
<text x="41.2" y="39">SBU2</text>
<text x="51.3" y="37.3">3</text>
<text x="51.3" y="40.8">4</text>
<text x="301.4" y="39">1</text>
<text x="359.8" y="39">40</text>
<text x="43" y="46.1">DN2</text>
<text x="43.4" y="42.5">CC1</text>
<text x="51.3" y="44.3">5</text>
<text x="51.3" y="47.8">6</text>
<text x="301.4" y="46.1">3</text>
<text x="301.4" y="42.5">2</text>
<text x="305.9" y="47.5">EN</text>
<text x="305.9" y="44">3V3</text>
<text x="351.5" y="47.5">IO2</text>
<text x="351.5" y="44">IO1</text>
<text x="359.8" y="46.1">38</text>
<text x="359.8" y="42.5">39</text>
<text x="43" y="53.1">DN1</text>
<text x="43.5" y="49.6">DP1</text>
<text x="51.3" y="51.4">7</text>
<text x="301.4" y="53.1">5</text>
<text x="301.4" y="49.6">4</text>
<text x="305.9" y="51">IO4</text>
<text x="348.8" y="51">TXD0</text>
<text x="359.8" y="53.1">36</text>
<text x="359.8" y="49.6">37</text>
<text x="43.5" y="56.7">DP2</text>
<text x="51.3" y="54.9">8</text>
<text x="51.3" y="58.4">9</text>
<text x="301.4" y="56.7">6</text>
<text x="305.9" y="58.1">IO6</text>
<text x="305.9" y="54.5">IO5</text>
<text x="348.5" y="54.5">RXD0</text>
<text x="349.5" y="58.1">IO42</text>
<text x="359.8" y="56.7">35</text>
<text x="41.2" y="60.2">SBU1</text>
<text x="43.4" y="63.7">CC2</text>
<text x="51.3" y="61.9">10</text>
<text x="51.3" y="65.5">11</text>
<text x="301.4" y="63.7">8</text>
<text x="301.4" y="60.2">7</text>
<text x="305.9" y="65.1">IO15</text>
<text x="305.9" y="61.6">IO7</text>
<text x="349.5" y="65.1">IO40</text>
<text x="349.5" y="61.6">IO41</text>
<text x="359.8" y="63.7">33</text>
<text x="359.8" y="60.2">34</text>
<text x="24" y="69">13</text>
<text x="29.5" y="70.8">SHELL</text>
<text x="41" y="67.2">VBUS</text>
<text x="299.4" y="70.8">10</text>
<text x="301.4" y="67.2">9</text>
<text x="305.9" y="68.7">IO16</text>
<text x="349.5" y="68.7">IO39</text>
<text x="359.8" y="70.8">31</text>
<text x="359.8" y="67.2">32</text>
<text x="299.4" y="77.8">12</text>
<text x="299.4" y="74.3">11</text>
<text x="305.9" y="75.7">IO18</text>
<text x="305.9" y="72.2">IO17</text>
<text x="349.5" y="75.7">IO37</text>
<text x="349.5" y="72.2">IO38</text>
<text x="359.8" y="77.8">29</text>
<text x="359.8" y="74.3">30</text>
<text x="299.4" y="81.4">13</text>
<text x="305.9" y="82.8">IO19</text>
<text x="305.9" y="79.2">IO8</text>
<text x="349.5" y="82.8">IO35</text>
<text x="349.5" y="79.2">IO36</text>
<text x="359.8" y="81.4">28</text>
<text x="299.4" y="84.9">14</text>
<text x="305.9" y="86.3">IO20</text>
<text x="351.5" y="86.3">IO0</text>
<text x="359.8" y="84.9">27</text>
<text x="313.3" y="95.1" transform="rotate(-90 313.3 95.1)">IO3</text>
<text x="316.8" y="95.1" transform="rotate(-90 316.8 95.1)">IO46</text>
<text x="320.3" y="95.1" transform="rotate(-90 320.3 95.1)">IO9</text>
<text x="323.8" y="95.1" transform="rotate(-90 323.8 95.1)">IO10</text>
<text x="327.4" y="95.1" transform="rotate(-90 327.4 95.1)">IO11</text>
<text x="330.9" y="95.1" transform="rotate(-90 330.9 95.1)">IO12</text>
<text x="334.4" y="95.1" transform="rotate(-90 334.4 95.1)">IO13</text>
<text x="338" y="95.1" transform="rotate(-90 338 95.1)">IO14</text>
<text x="341.5" y="95.1" transform="rotate(-90 341.5 95.1)">IO21</text>
<text x="345" y="95.1" transform="rotate(-90 345 95.1)">IO47</text>
<text x="348.5" y="95.1" transform="rotate(-90 348.5 95.1)">IO48</text>
<text x="352.1" y="95.1" transform="rotate(-90 352.1 95.1)">IO45</text>
<text x="311.9" y="101.6" transform="rotate(-90 311.9 101.6)">15</text>
<text x="315.4" y="101.6" transform="rotate(-90 315.4 101.6)">16</text>
<text x="318.9" y="101.6" transform="rotate(-90 318.9 101.6)">17</text>
<text x="322.4" y="101.6" transform="rotate(-90 322.4 101.6)">18</text>
<text x="326" y="101.6" transform="rotate(-90 326 101.6)">19</text>
<text x="329.5" y="101.6" transform="rotate(-90 329.5 101.6)">20</text>
<text x="333" y="101.6" transform="rotate(-90 333 101.6)">21</text>
<text x="336.5" y="101.6" transform="rotate(-90 336.5 101.6)">22</text>
<text x="340.1" y="101.6" transform="rotate(-90 340.1 101.6)">23</text>
<text x="343.6" y="101.6" transform="rotate(-90 343.6 101.6)">24</text>
<text x="347.1" y="101.6" transform="rotate(-90 347.1 101.6)">25</text>
<text x="350.7" y="101.6" transform="rotate(-90 350.7 101.6)">26</text>
<text x="160.3" y="157.2">1</text>
<text x="169.3" y="157.2">2</text>
<text x="207.9" y="157.2">1</text>
<text x="217" y="157.2">2</text>
<text x="354.1" y="157.2">1</text>
<text x="354.1" y="160.7">2</text>
<text x="357.6" y="159">WS</text>
<text x="368" y="159">SD</text>
<text x="374.1" y="157.2">6</text>
<text x="160.3" y="167.8">3</text>
<text x="169.3" y="167.8">4</text>
<text x="207.9" y="167.8">3</text>
<text x="217" y="167.8">4</text>
<text x="357.6" y="162.5">LR</text>
<text x="374.1" y="164.3">4</text>
<text x="41.9" y="176.6">3</text>
<text x="45.4" y="178.4">VIN</text>
<text x="41.9" y="180.1">2</text>
<text x="45.4" y="181.9">VOUT</text>
<text x="58.5" y="181.9">VOUT</text>
<text x="69" y="180.1">4</text>
<text x="354.1" y="196">1</text>
<text x="357.6" y="197.8">WS</text>
<text x="368" y="197.8">SD</text>
<text x="374.1" y="196">6</text>
<text x="354.1" y="199.5">2</text>
<text x="357.6" y="201.3">LR</text>
<text x="374.1" y="203.1">4</text>
<text x="180.1" y="245.4">1</text>
<text x="210.1" y="245.4">1</text>
<text x="240.1" y="245.4">1</text>
<text x="160.1" y="248.9">4</text>
<text x="163.6" y="250.7">DI</text>
<text x="173.7" y="247.2">DO</text>
<text x="190.1" y="248.9">4</text>
<text x="193.6" y="250.7">DI</text>
<text x="203.7" y="247.2">DO</text>
<text x="220.1" y="248.9">4</text>
<text x="223.6" y="250.7">DI</text>
<text x="233.6" y="247.2">DO</text>
</g>
<g font-size="3.2">
<text x="42.6" y="32">GND</text>
<text x="51.3" y="30.2">1</text>
<text x="305.9" y="40.4">GND</text>
<text x="350.1" y="36.9">GND</text>
<text x="350.1" y="40.4">GND</text>
<text x="42.6" y="70.8">GND</text>
<text x="51.3" y="69">12</text>
<text x="354.1" y="164.3">3</text>
<text x="357.6" y="166">GND SCK</text>
<text x="41.9" y="183.7">1</text>
<text x="45.4" y="185.4">GND</text>
<text x="354.1" y="203.1">3</text>
<text x="357.6" y="204.8">GND SCK</text>
<text x="171.3" y="250.7">GND</text>
<text x="180.1" y="248.9">3</text>
<text x="201.3" y="250.7">GND</text>
<text x="210.1" y="248.9">3</text>
<text x="231.3" y="250.7">GND</text>
<text x="240.1" y="248.9">3</text>
</g>
<g font-size="3.2" fill="#f00">
<text x="374.1" y="160.7">5</text>
<text x="365.6" y="162.5">VDD</text>
<text x="365.6" y="201.3">VDD</text>
<text x="374.1" y="199.5">5</text>
<text x="160.1" y="245.4">2</text>
<text x="190.1" y="245.4">2</text>
<text x="220.1" y="245.4">2</text>
<text x="163.6" y="247.2">VDD</text>
<text x="193.6" y="247.2">VDD</text>
<text x="223.6" y="247.2">VDD</text>
</g>
<g font-size="2.5" fill="#00f">
<text x="369.4" y="82.8" transform="rotate(-90 369.4 82.8)">PSRAM</text>
<text x="313.3" y="111.7" transform="rotate(-90 313.3 111.7)">JTAG</text>
<text x="316.8" y="116.3" transform="rotate(-90 316.8 116.3)">BOOT_M</text>
<text x="352.1" y="116.3" transform="rotate(-90 352.1 116.3)">FLASH_V</text>
</g>
</svg>
